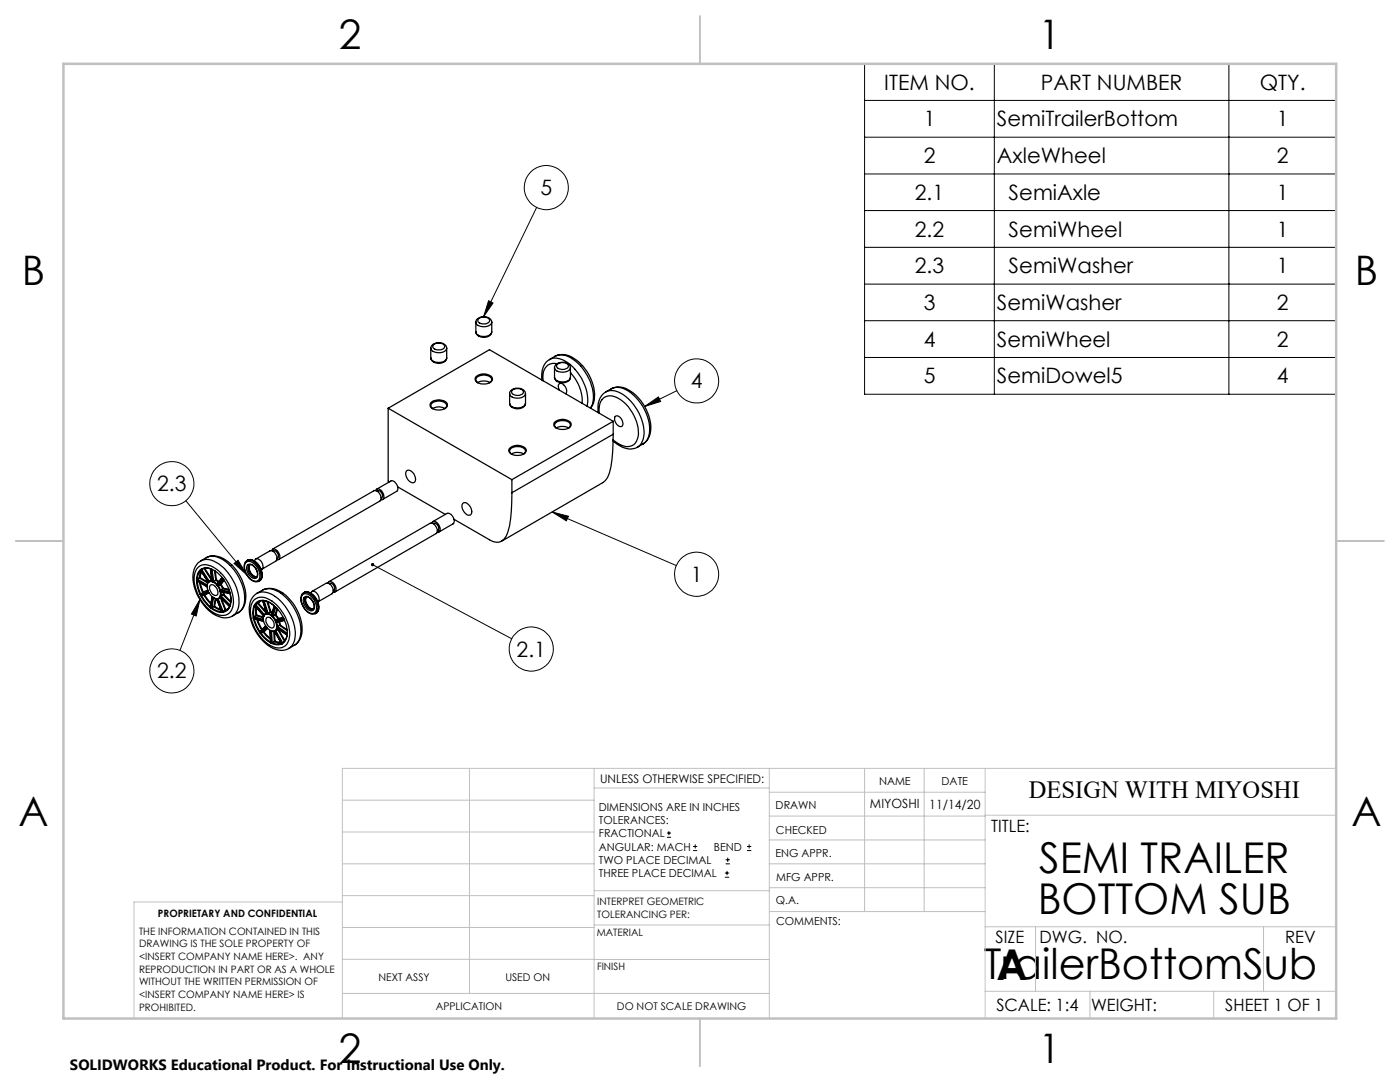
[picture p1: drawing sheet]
<svg xmlns="http://www.w3.org/2000/svg" width="279mm" height="216mm" viewBox="0 0 279 216" stroke-linecap="round" stroke-linejoin="round" font-family="sans-serif">
<g fill="none" stroke="#000" stroke-width=".2">
<path d="M172.5 12.7h94.2v66h-94.2zM198.4 12.7v66M245.3 12.7v66M172.5 20h94.2M172.5 27.4h94.2M172.5 34.7h94.2M107.1 41.4l-10.6 21.8M172.5 42h94.2M172.5 49.4h94.2M172.5 56.7h94.2M97.5 60l.9 .5-1.9 2.7zM135.1 78l-6.4 3.1"/>
<path d="M172.5 64h94.2M172.5 71.3h94.2M37.1 99.9l12.1 14.8M128.7 81.1l2.7-1.9 .4 .9zM39.9 119.6l-.7 3.3-1-.4zM39.9 119.6l-4 10.2M46.7 112.4l.8-.6 1.7 2.9zM74.4 112.7l27.7 14.8M110.2 102.2l3.3 .8-.5 .9zM110.2 102.2l24.8 10.7M133.1 167.1h.8M133.1 166.2h.8"/>
<path d="M133.5 165.8v.9M138.3 169.7h.8M138.3 168.9h.8M138.7 168.5v.8M144.7 175h.8M144.7 174.2h.8M144.8 172.4h.9M144.8 171.6h.9M145.1 173.8v.8M145.2 171.1v.9M149.1 169.7h.8M149.1 168.9h.8"/>
<path d="M149.5 168.5v.8"/>
<circle cx="109" cy="37.4" r="4.4"/>
<circle cx="139" cy="76" r="4.4"/>
<circle cx="34.3" cy="96.5" r="4.4"/>
<circle cx="139" cy="114.6" r="4.4"/>
<circle cx="34.3" cy="133.9" r="4.4"/>
<circle cx="106" cy="129.5" r="4.4"/>
</g>
<g fill="none" stroke="#c0c0c0" stroke-width=".2">
<path d="M68.3 159.7h50.3M93.7 153.3v44.9M118.6 153.3v49.9M118.6 157.2h34.9M153.5 153.3v49.9M153.5 158.1h43.1M172.5 153.3v28.6M184.4 153.3v28.6M196.6 153.3v49.9M266.7 153.3h-198.4v49.9M68.3 178.7h50.3M68.3 172.4h50.3"/>
<path d="M68.3 166h50.3M68.3 180h-41.6v23.2M118.6 177.7h35M153.5 167.6h43.1M153.5 162.8h43.1M153.5 172.4h43.1M153.5 177.1h43.1M196.6 162.7h70.1M68.3 198.2h85.2M68.3 191.4l85.2 .1M68.3 185.1h50.3M118.6 184.6h35"/>
<path d="M153.6 181.9h43M196.6 197.8h70.1M196.6 184.9h70.1M206.7 184.9v12.9M217.5 197.8v5.4M242.2 197.8v5.4M252.2 184.9v12.9"/>
</g>
<path d="M139.7 3.2v9.5M3.1 107.9h9.6M266.7 107.9h9.5M139.7 203.2v9.6" fill="none" stroke="#c0c0c0" stroke-width=".25"/>
<path d="M12.7 12.7h254v190.5h-254z" fill="none" stroke="#c0c0c0" stroke-width=".5"/>
<path d="M97.5 60l.9 .5-1.9 2.7zM128.7 81.1l2.7-1.9 .4 .9zM110.2 102.2l3.3 .8-.5 .9zM39.9 119.6l-.7 3.3-1-.4zM46.7 112.4l.8-.6 1.7 2.9zM74 112.5a.35 .35 0 0 0 .3 .6 .35 .35 0 0 0 .4-.5 .35 .35 0 0 0-.6-.2l.3 .3z" fill="#000"/>
<g fill="none" stroke="#000" stroke-width=".25">
<path d="M86 69.5a1.72 1.72 0 0 1 1.5-1.1 1.72 1.72 0 0 1 1.6 1v.1M86 71.4a1.7 1.7 0 0 0 2.7 .8l.3-.4 .1-.4M86 69.5a1.88 1.88 0 0 0 2.8 .5l.3-.5M86 71.4a1.79 1.79 0 0 0 2.5 .7l.5-.3 .1-.4M86 69.5v1.9M86.6 68.8a1.6 1.6 0 0 1 2.2 .3 1.38 1.38 0 0 1-2.4 .2zM89.1 69.5v1.9M95 64.3a1.74 1.74 0 0 1 2.8-.7l.3 .4v.3M95 66.2a1.71 1.71 0 0 0 2.9 .7l.2-.7M95 64.3a1.46 1.46 0 0 0 1.8 .9l.7-.2a.86 .86 0 0 0 .6-.7v1.9a1.63 1.63 0 0 1-2 .9l-.4-.1a.94 .94 0 0 1-.7-.8M95 64.3v1.9M95.1 75.1a2.21 2.21 0 0 1 3.2 .4 1.51 1.51 0 0 1-2 1.1 1.15 1.15 0 0 1-1.4-1.3z"/>
<path d="M95.3 76.3a2.48 2.48 0 0 1 2.5 0M95.4 76.4a.78 .78 0 0 1-.4-1 .78 .78 0 0 1 .9-.5 1.77 1.77 0 0 1 2.2 .8l-.1 .4-.3 .3M95.5 63.6a1.75 1.75 0 0 1 2.1 .1 .7 .7 0 0 1-.7 .9h-.9a.58 .58 0 0 1-.6-.4 .58 .58 0 0 1 .1-.6zM101.7 78.5a1.74 1.74 0 0 1 2.8-.7l.3 .4v.4M101.7 78.5a1.46 1.46 0 0 0 1.9 .9l.9-.3 .4-.5M101.7 78.5v2M102.3 77.8a1.75 1.75 0 0 1 2.1 .2 .93 .93 0 0 1-1.4 .9l-.3-.1a.58 .58 0 0 1-.5-.3 .58 .58 0 0 1 .1-.7zM104.9 78.5v2a1.63 1.63 0 0 1-2.1 .9l-.4-.1a.94 .94 0 0 1-.7-.8M109.6 71.8a3.7 3.7 0 0 1 5.3 .3 9.1 9.1 0 0 1 3.4 8.5l-.5 .8M109.7 71.8a3.9 3.9 0 0 0-1.5 4M109.7 71.8a3.3 3.3 0 0 1 3.5 .5 9.7 9.7 0 0 1 4 8.4v.4M110.7 75.3a1.7 1.7 0 0 0 2.6 .8l.4-.4 .1-.4"/>
<path d="M110.7 75.3a1.79 1.79 0 0 0 2.5 .7l.5-.3 .1-.4M110.7 73.3v2M110.8 71.1a3.7 3.7 0 0 1 4.2 .7 9.2 9.2 0 0 1 3.6 8l-.3 1-.4 .7M111 72.7a1.93 1.93 0 0 1 2.8 .3 1.01 1.01 0 0 1-1.3 1.3 1.46 1.46 0 0 1-1.8-1zM111.1 72.8a1.54 1.54 0 0 1 2.4 .2 1.26 1.26 0 0 1-1.8 .6l-.3-.1a.49 .49 0 0 1-.3-.7zM111.1 72.6a2.28 2.28 0 0 0-2.8 2.7l.1 .7M111.6 77.9l-.1-.4a.65 .65 0 0 1 .2-1 .65 .65 0 0 1 .9 .4l.5 .9v.5l-.2 .3M113.8 74.3a8.2 8.2 0 0 1 2.3 6.2M113.8 73.3v2M120.9 78.2a3.8 3.8 0 0 0-1.5 4.1M120.9 78.2a3.2 3.2 0 0 1 3.4 .5 9.6 9.6 0 0 1 4.2 8.3l-.1 .6a2.73 2.73 0 0 1-1.2 1.6M122 77.6a3.6 3.6 0 0 1 3.9 .5 9.2 9.2 0 0 1 3.9 8l-.5 1.5-.9 .9"/>
<path d="M122 77.6a3.3 3.3 0 0 1 3.4 .4 9.7 9.7 0 0 1 4.2 8.4l-.1 .5a2.48 2.48 0 0 1-1.1 1.6M122 77.6l-1.1 .6M75 97.9v-.1a.71 .71 0 0 1 1.2 .2l.4 1.1a.51 .51 0 0 1-.6 .6M75.2 97.6l2.8-1.6a1.32 1.32 0 0 1 1.4 1.5l-.1 .5-2.9 1.7M75.2 98a.83 .83 0 0 1 1 .4 .83 .83 0 0 1-.1 1M77.5 81.5l24.7 14.2M77.5 81.5l20.2-11.7 24.7 14.3M77.5 81.5v14.5l.2 .2M79.4 97.2l9.5 5.5M81.1 94a.88 .88 0 0 1 1.3 .4l.5 .9a.7 .7 0 0 1-.2 1 .7 .7 0 0 1-1-.3l-.5-.5-.2-.7zM86.1 80.3a2.45 2.45 0 0 1 3.1 .2 .87 .87 0 0 1-.7 1.2 2.13 2.13 0 0 1-2.7-.8zM86.3 81.5a2.32 2.32 0 0 1 2.5 0"/>
<path d="M86.4 81.6a.78 .78 0 0 1-.4-1 .78 .78 0 0 1 .9-.5 1.75 1.75 0 0 1 2.2 .8l-.1 .4-.3 .3M101.6 89.5a2.2 2.2 0 0 1 3.4 .3 1.51 1.51 0 0 1-1.9 1.1l-.8-.2-.5-.3a.62 .62 0 0 1-.2-.9zM101.7 80.5a1.71 1.71 0 0 0 2.9 .6l.2-.6M102 89.4a2.06 2.06 0 0 1 2.9 .6l-.4 .6a2.51 2.51 0 0 0-2.4 0l-.2-.1a.66 .66 0 0 1 .1-1.1zM102.2 98.3l-.1 1.8a19.6 19.6 0 0 1-1.1 6.9 2.11 2.11 0 0 1-3.3 .7l-7.1-4.1M102.2 95.7v2.6M110.6 84.3a2.19 2.19 0 0 1 3.4 .3 1.49 1.49 0 0 1-1.9 1.1l-1.1-.3a.77 .77 0 0 1-.4-1.1zM111 85.4a2.54 2.54 0 0 1 2.5 0M111.1 85.4a.7 .7 0 0 1-.4-.7 .7 .7 0 0 1 .6-.6 2.18 2.18 0 0 1 2.5 .5 .7 .7 0 0 1-.3 .8M119.6 82.4a2.86 2.86 0 0 1 1.6-3.3 4.5 4.5 0 0 1 4.2 2 7.6 7.6 0 0 1 1.8 6.5 2.29 2.29 0 0 1-3.7 1l-1.2-.9M122.3 88a4.3 4.3 0 0 0 4.9 1.2M122.4 86.6l-.1 1.8a19.6 19.6 0 0 1-1.1 6.9l-.9 1-20.2 11.7"/>
<path d="M122.4 84.1l-20.2 11.6M122.4 86.6l-20.2 11.7M122.4 84.1v2.5M122.8 83.1a1.09 1.09 0 0 1 1.4 1 .61 .61 0 0 1 0 .9 .61 .61 0 0 1-.9-.1l-.6-1.1zM127.2 89.2h.1M128.4 88.5l-1.2 .7M39.2 115.8l2.1 1.3 .3 .9-1.6 .7M39.2 115.8l.1 1 .7 1.9M39.2 115.8l2.1 1.3M39.2 115.7l2.1 1.2M39.3 113.5a2.39 2.39 0 0 1 3.3-.3 8.3 8.3 0 0 1 3.9 7.6 2.18 2.18 0 0 1-3.2 1.8 8.2 8.2 0 0 1-4.5-7.8zM39.4 115.6l-.2 .1"/>
<path d="M39.4 115.9a6.3 6.3 0 0 0 .6 2.6M39.4 115.6l1.9 1.1M39.8 115.3l-.4 .3M39.8 115.3l1.7 1M39.8 116.2l.7 2.1M39.9 115.3h-.1M39.9 115.3l1.6 .9M40 113.7a2.56 2.56 0 0 0-.8 2M40 113.7l1.6 2.5M40 116.3l.6 1.8M40 113.8a2.75 2.75 0 0 0-.6 1.8M40 118.5v.2"/>
<path d="M40 111.9a3.8 3.8 0 0 1 5.4 .5 9 9 0 0 1 3.2 8.5 2.37 2.37 0 0 1-1.1 1.4M40.1 111.9a3.9 3.9 0 0 0-1.5 4.5 9.5 9.5 0 0 0 4.6 6.4 3.3 3.3 0 0 0 3.2 .1M40.1 118.9l1.6-.7 .7 .9-.4 2.1M40.1 118.9l.6 1 1.3 1.3M40.1 113.6h.2M40.1 118.9h.1M40.1 111.9a3.3 3.3 0 0 1 3.6 .7 9.6 9.6 0 0 1 3.9 8.4 2.8 2.8 0 0 1-1.2 1.9M40.1 113.6l1.6 2.5M40.1 114l-.2 .5-.1 .8M40.2 118.9l.8 1.2 1 1M40.2 114.1l-.3 1.2M40.3 113.6l1.5 2.4"/>
<path d="M40.5 113.5l-.2 .1M40.5 118.3l-.5 .2M40.6 118.1l-.1 .2M40.7 118.7l1.4 1.8M40.7 113.4l1.5 2.3M40.8 118.6l1.3 1.7M40.8 118.6h.1M40.9 113.4l1.4 2.2M40.9 113.4h.1M41.2 111.3a4.2 4.2 0 0 1 4.8 1.2 9 9 0 0 1 3 7.6 3.1 3.1 0 0 1-1.5 2.2M41.3 116.7v.2M41.5 117.8l-.9 .3"/>
<path d="M41.5 117.9l-1 .4M41.6 116.2l-.3 .5M41.6 116.2h.1M41.6 117.9l-1.6 .6M41.6 116.2l-.3 .7M41.7 118.3l-1.5 .6M41.7 118.3l-.9 .3M41.8 116l-.1 .1M41.9 116.8l.2-.1a1.46 1.46 0 0 1 1.2 2 1.37 1.37 0 0 1-1.4-1.9zM42 113.5a1.99 1.99 0 0 0-1.9 .1M42 113.5l.4 2.6M42 113.5a2.24 2.24 0 0 0-1.7 .1"/>
<path d="M42.2 115.7l-.4 .3M42.3 115.6l-.1 .1M42.3 115.6h.1M42.3 115.7h-.1M42.3 113.6l.4 2.4M42.3 115.9l-.5 .1M42.3 119.1l-.3 2.1M42.4 116.1h-.7M42.5 119.2l.8 .3M42.5 116.1l.8 .6M42.5 116.1l-.3-2.6a5.6 5.6 0 0 1 2.1 1.8l-1 1.4M42.5 119.2l.1 .1"/>
<path d="M42.5 119.2l-.4 2.2M42.6 119.3l.7 .2M42.6 119.3l-.3 2M42.7 116l-.2 .1M42.7 116l.6 .6M42.8 113.8l.3 2M43 113.9l.2 1.8M43 119.5l-.3 1.5M43.1 115.8l.5 .4M43.1 115.8l-.4 .2M43.1 119.5l-.3 1.5M43.2 115.7l.5 .4"/>
<path d="M43.2 115.7l-.1 .1M43.3 119.5l1 2.7M43.3 119.5h.1M43.4 116.9l.5 1M43.4 116.9l1.1-1.5a8.2 8.2 0 0 1 1.4 2.8l-2-.3M43.4 116.9h.2M43.4 119.5h.1M43.4 119.5l1 2.7M43.5 119.5l1 2.5M43.6 116.9l.4 .9M43.9 119.1l-.5 .4M43.9 119.1h.1"/>
<path d="M43.9 119.1l2 1.9M43.9 119l2 1.9M44 118l-.1 1M44 118l1.9 .4M44 119.2l-.5 .3M44 117.8l-.1 .1M44 116.6h.1M44 116.6l.4 .9M44 116.6l-.4 .3M44 117.8l1.8 .2M44 119.3l.9 2.5M44 119.2l-.3 .2"/>
<path d="M44.1 118.9l-.2 .1M44.1 118.1v.8M44.1 118.9l1.8 1.9M44.1 116.6l.4 .8M44.2 119.4l.8 2.2M44.3 115.2l-1 1.5M44.4 117.5l-.4 .3M44.4 117.5l1.3 .2M44.5 117.4l-.1 .1M44.5 118.7l-.4 .2M44.5 117.4l1.2 .2M44.5 118.7l1.5 1.5"/>
<path d="M44.6 118.2l-.1 .5M44.6 115.5l-1 1.4M44.7 118.6l-.2 .1M44.7 115.7l-.7 .9M44.7 118.6l1.3 1.4M44.7 118.2v.4M44.7 115.8l-.6 .8M45.9 118.4a4.9 4.9 0 0 1 0 2.5M45.9 118.4a4.3 4.3 0 0 1 0 2.5M49 112.3a1.48 1.48 0 0 1 2.2 .8 2.25 2.25 0 0 1 .3 2.7 1.67 1.67 0 0 1-2.2-1l-.5-1.2a1.38 1.38 0 0 1 .2-1.3zM49.3 111.9l.2-.1a3 3 0 0 1 2.6 3.1l-.1 .6-.4 .5 .2-.1M49.4 112.8l.1-.2a1.58 1.58 0 0 1 1.8 1.4l.1 .4a.77 .77 0 0 1-.3 1 .77 .77 0 0 1-1-.2 2.2 2.2 0 0 1-.7-2.4z"/>
<path d="M49.4 111.8a1.99 1.99 0 0 1 2.5 1.3 2.02 2.02 0 0 1-.2 2.8 1.93 1.93 0 0 1-2.5-1.2 1.99 1.99 0 0 1 .1-2.8M49.4 111.8a2.09 2.09 0 0 1 2.4 1.3 2.16 2.16 0 0 1 0 2.8M49.4 111.8l-.1 .1M49.8 112.7a1.83 1.83 0 0 0 1.5 2.3 1.59 1.59 0 0 1-1.4-2.4zM50.8 119.6a2.83 2.83 0 0 1 3.5 .3 8.4 8.4 0 0 1 3.4 7.3 2.28 2.28 0 0 1-1.3 2 2.28 2.28 0 0 1-2.4-.4 8.3 8.3 0 0 1-4-7.6 2.64 2.64 0 0 1 .8-1.6zM50.8 111.9a.55 .55 0 0 1 .4-.4 .55 .55 0 0 1 .6 .2 1.33 1.33 0 0 1 .4 1.9h-.1M51.2 115.1a1.72 1.72 0 0 0-1.2-2.4h-.2a1.61 1.61 0 0 0 .9 2.4h.5M51.3 118.4a3.6 3.6 0 0 0-1.5 3.9 9 9 0 0 0 5.2 7.3 3 3 0 0 0 2.6-.2M51.8 119.9l-.4 .5M51.8 115.9h.1M52.1 119.9l-.5 .5M52.4 117.8a4.5 4.5 0 0 1 5.1 1.4 8.6 8.6 0 0 1 2.6 7.8l-.4 .9-1 .9"/>
<path d="M52.4 117.8l-1.1 .6a3.8 3.8 0 0 1 4.2 1 9.6 9.6 0 0 1 3.3 8.1 2.88 2.88 0 0 1-1.2 1.9M52.4 117.8a3.4 3.4 0 0 1 3.7 .6 9.6 9.6 0 0 1 3.9 8.4 2.75 2.75 0 0 1-1.3 2M52.4 119.8a1.6 1.6 0 0 0-1.6 .9M52.4 119.8a1.68 1.68 0 0 0-1.4 .8M52.4 119.8l.9 2.7M52.6 119.8a3.7 3.7 0 0 1 2.2 1.1M52.6 119.8l.1 .1M52.6 119.8l.8 2.7M52.7 119.9l1 .3 1.1 .7M52.7 119.9l.8 2.5M53.9 109.9l-2.9 1.6M53.9 109.9a1.4 1.4 0 0 1 1.1 2.1l-2.8 1.6"/>
<path d="M53.9 109.9h.1M54.2 109.9a.53 .53 0 0 1 .5-.4 .53 .53 0 0 1 .5 .3 1.24 1.24 0 0 1 .4 1.9M54.4 109.6l20.2-11.7a1.36 1.36 0 0 1 1.2 2.1l-20.2 11.7M54.5 110a.82 .82 0 0 1 .9 .4 .82 .82 0 0 1-.1 1M55.6 111.7h-.4M60.5 118.6a1.98 1.98 0 0 1 2.4 1.6l.2 .8a1.07 1.07 0 0 1-.4 1.4 1.07 1.07 0 0 1-1.5-.5 2.49 2.49 0 0 1-.7-3.3zM60.6 118.3a1.87 1.87 0 0 0-.2 2.6 2.08 2.08 0 0 0 2.6 1.5M60.6 118.3a2.01 2.01 0 0 1 2.3 1.2 2.18 2.18 0 0 1 .1 2.9M60.6 119.2a.89 .89 0 0 1 1.5 .3 1.75 1.75 0 0 1 .3 2.3 1.63 1.63 0 0 1-1.8-1.4l-.1-.6zM60.8 118.2a2.54 2.54 0 0 1 2.7 2l.1 1.4-.4 .7M60.8 118.2a2.26 2.26 0 0 1 2.5 1.6l.3 1.3-.1 .7-.3 .5M60.8 118.2l-.2 .1"/>
<path d="M61.1 119.2a1.38 1.38 0 0 1 1.5 1.2l.1 .4a.65 .65 0 0 1-.3 .8 .65 .65 0 0 1-.9-.3 1.56 1.56 0 0 1-.4-2.1zM61.1 119.2a1.82 1.82 0 0 0 1.3 2.3h.2M61.1 119.2a1.91 1.91 0 0 0 1.4 2.3M62.3 118l2.8-1.6a1.41 1.41 0 0 1 1.2 2.1l-2.8 1.6a1.42 1.42 0 0 0-1.1-2.1l-.3 .4M65.4 116.3l.1-.1a1.02 1.02 0 0 1 1.5 .9l.1 .6a.5 .5 0 0 1-.6 .5M65.7 116.1l20.1-11.7a1.11 1.11 0 0 1 1.4 1l.1 .6-.3 .5-20.2 11.6M65.7 116.5a.82 .82 0 0 1 .9 .4 .82 .82 0 0 1-.1 1M86.2 104.4l.1-.2a.69 .69 0 0 1 1.1 .3l.4 1.2a.5 .5 0 0 1-.6 .5M86.4 104.1l2.8-1.7a1.39 1.39 0 0 1 1.2 2.1l-2.8 1.7M86.5 104.5a.84 .84 0 0 1 .9 .3 .84 .84 0 0 1 0 1l-.1 .1M92.3 100.5a.83 .83 0 0 1 1.4 .4l.4 .9a.69 .69 0 0 1-.2 1 .69 .69 0 0 1-1-.3l-.6-.9-.1-.6zM42.1 121.4a3.8 3.8 0 0 0 2.2 .8"/>
<path d="M42.3 121.3l-.2 .1M42.3 121.3a3.1 3.1 0 0 0 1.9 .8M42.7 121l1.4 .7M42.7 121l-.4 .3M42.8 121h-.1M42.8 121l1.3 .6M44.5 122l-.1 .2M44.9 121.8l-.4 .2M45 121.6l-.1 .2M45.3 121.7l-.4 .1M45.5 121.5l-.5 .1M45.8 121a1.62 1.62 0 0 1-1.3 1"/>
<path d="M45.8 121h.1M45.9 121a1.72 1.72 0 0 1-1.5 1.2M47.5 122.3l-1.1 .6M50.6 123.4l2 .5 .5 1.1-1.3 1.2M50.6 123.4l.4 1.4 .8 1.4M50.6 123.4l2 .6M50.6 123.2l2 .6M50.7 123.1l-.1 .1M50.7 123.1l1.9 .5M50.7 123.4l.5 1.3 .7 1.3M50.8 120.8a4.1 4.1 0 0 0-.2 2.4M50.8 120.8h.1"/>
<path d="M50.8 120.8l1.9 2.1M50.8 120.7l1.9 2.1M50.9 120.9a3.9 3.9 0 0 0-.2 2.2M51 120.6l-.2 .1M51 120.6l1.8 2.1M51.1 122.8l-.4 .3M51.1 122.8l1.4 .5M51.1 121.2v1.6M51.2 122.7l-.1 .1M51.2 121.3v1.4M51.2 122.7l1.4 .4M51.3 123.6l.9 2.1"/>
<path d="M51.4 123.6l.9 2M51.4 120.4l-.4 .2M51.4 120.4l1.8 2M51.6 120.4h-.2M51.6 120.4l1.6 1.8M51.9 126l-.1 .2M51.9 126.4l1.3 1.3 .8 .6M51.9 126.4h.2M52.1 126.4l.9 1 1 .7M52.5 126.1h.2M52.5 126.1l1.5 1.5M52.5 126.1l-.4 .3"/>
<path d="M52.7 122.9l-.1 .9M52.7 126.1l1.3 1.3M52.8 122.7l-.1 .1M53 124.9l-1.1 1.1M53.2 123.3l.1-.1a1.42 1.42 0 0 1 1.2 2 1.37 1.37 0 0 1-1.3-1.9zM53.2 122.3l-.2 .2M53.2 122.4l.1 .1M53.2 122.4l-.4 .3M53.2 125.2l-1.1 1.2M53.3 122.5l-.6 .3M53.3 120l.6 2.2M53.3 125.3l-.8 .8"/>
<path d="M53.4 122.5l.8 .4M53.4 125.4l-.7 .7M53.4 120.1l.6 1.9M53.5 122.4l-.1 .1M53.5 122.4l.7 .3M53.9 125.8l.1 2.5M53.9 125.8l-.7-.7-1.3 1.3M53.9 122.2l.4 .1M53.9 122.2l-.4 .2M54 125.8l.8 .1M54 122l.4 .2M54 122l-.1 .2"/>
<path d="M54 125.8l.2 .1M54 125.8l.2 2.6M54.2 128.4a2.43 2.43 0 0 0 2 .1M54.2 125.9l.6 .1 .1 1.9M54.2 125.9l.1 2.4M54.3 123l.7 .9M54.3 123l.6-2a6.7 6.7 0 0 1 1.8 2.6l-1.7 .3M54.3 128.3l-.1 .1M54.3 128.3a2.55 2.55 0 0 0 1.9 .1M54.5 123h-.2M54.5 123l.5 .8M54.6 126l.2 2"/>
<path d="M54.7 120.9l-.5 2M54.8 125.9l1.4 2.5M54.8 128l.7 .3h.6M54.8 125.9l1.4 2.6M54.8 120.9l-.6 2M54.8 128l-.5 .3M54.9 125.8l.1 .1M54.9 125.8l1.4 2.6M54.9 122.7l.6 .8M54.9 127.9l-.1 .1M54.9 127.9l1.1 .3M54.9 122.7l-.4 .3"/>
<path d="M55 121.1l-.5 1.9M55 124.1l.2 1M55 124.1l1.8-.3a6.3 6.3 0 0 1 .5 2.7l-2.1-1.4M55 123.8v.1M55 125.9l1.4 2.4M55.1 122.7l.4 .7M55.1 122.7h-.2M55.2 125.2l-.3 .6M55.2 125.2l2.1 1.5M55.2 124.1l.2 .9M55.3 121.4l-.4 1.3M55.3 125.3l-.3 .6"/>
<path d="M55.4 125l-.2 .1M55.4 125l1.9 1.4M55.4 121.5l-.3 1.2M55.5 125.6h.1M55.5 123.5l-.5 .3M55.5 125.6l-.5 .3M55.5 125.6l1.3 2.4M55.5 123.4v.1M55.6 125.5l-.1 .1M55.6 125.6l1.3 2.2M55.7 124l.1 .8M55.7 125.6h-.1"/>
<path d="M55.8 124.8l-.4 .2M55.8 124.8l1.5 1M55.8 124l.1 .7M55.9 124.7l-.1 .1M55.9 124.7l1.4 1M56.2 128.4v.1M56.4 128.3l-.1 .1M56.5 123.2l-1 .2M56.6 123.3l-1.1 .2M56.7 123.4l-1.7 .4M56.8 123.8l-1.8 .3M57.3 126.7a2.35 2.35 0 0 1-1 1.7"/>
<path d="M57.3 126.7a2.31 2.31 0 0 1-.9 1.6M58.7 128.8l-1.1 .6M63.2 122.3l-.2 .1"/>
</g>
<g font-size="8.5">
<text x="207.4" y="174.2">SEMI TRAILER</text>
<text x="207.1" y="182.3">BOTTOM SUB</text>
<text x="196.3" y="195.4">TrailerBottomSub</text>
<text x="198.9" y="195.5">A</text>
</g>
<g font-size="8.1">
<text x="67.6" y="9.7">2</text>
<text x="207.3" y="9.7">1</text>
<text x="4.4" y="57">B</text>
<text x="270.4" y="57">B</text>
<text x="3.7" y="164.9">A</text>
<text x="269.7" y="164.9">A</text>
<text x="67.6" y="212.2">2</text>
<text x="207.3" y="212.2">1</text>
</g>
<text font-size="4.9" x="205.3" y="159.3">DESIGN WITH MIYOSHI</text>
<g font-size="4.2">
<text x="176.5" y="17.9">ITEM NO.</text>
<text x="207.7" y="17.9">PART NUMBER</text>
<text x="251.4" y="17.9">QTY.</text>
<text x="184.3" y="25.2">1</text>
<text x="199" y="25.2">SemiTrailerBottom</text>
<text x="254.8" y="25.2">1</text>
<text x="184.3" y="32.5">2</text>
<text x="199" y="32.5">AxleWheel</text>
<text x="254.8" y="32.5">2</text>
<text x="107.9" y="38.9">5</text>
<text x="182.6" y="39.9">2.1</text>
<text x="201.3" y="39.9">SemiAxle</text>
<text x="254.8" y="39.9">1</text>
<text x="182.6" y="47.2">2.2</text>
<text x="201.3" y="47.2">SemiWheel</text>
<text x="254.8" y="47.2">1</text>
<text x="182.6" y="54.5">2.3</text>
<text x="201.3" y="54.5">SemiWasher</text>
<text x="254.8" y="54.5">1</text>
<text x="184.3" y="61.9">3</text>
<text x="199" y="61.9">SemiWasher</text>
<text x="254.8" y="61.9">2</text>
<text x="184.3" y="69.2">4</text>
<text x="199" y="69.2">SemiWheel</text>
<text x="254.8" y="69.2">2</text>
<text x="137.9" y="77.5">4</text>
<text x="184.3" y="76.5">5</text>
<text x="199" y="76.5">SemiDowel5</text>
<text x="254.8" y="76.5">4</text>
<text x="31.4" y="98">2.3</text>
<text x="137.9" y="116.1">1</text>
<text x="103.1" y="131">2.1</text>
<text x="31.4" y="135.4">2.2</text>
</g>
<g font-size="3.4">
<text x="197.8" y="166">TITLE:</text>
<text x="198.7" y="188.1">SIZE</text>
<text x="207.5" y="188.1">DWG. NO.</text>
<text x="256.5" y="188.2">REV</text>
<text x="198.8" y="201.7">SCALE: 1:4</text>
<text x="217.7" y="201.8">WEIGHT:</text>
<text x="244.5" y="201.7">SHEET 1 OF 1</text>
</g>
<text font-size="3" x="14" y="213.5">SOLIDWORKS Educational Product. For Instructional Use Only.</text>
<g font-size="2.5">
<text x="173.6" y="161.3">MIYOSHI</text>
<text x="185.5" y="161.4">11/14/20</text>
</g>
<text font-size="2.4" x="119.8" y="156.2">UNLESS OTHERWISE SPECIFIED:</text>
<g font-size="2.2">
<text x="119.5" y="161.8">DIMENSIONS ARE IN INCHES</text>
<text x="154.8" y="161.4">DRAWN</text>
<text x="175.4" y="156.6">NAME</text>
<text x="187.9" y="156.7">DATE</text>
<text x="119.5" y="164.4">TOLERANCES:</text>
<text x="119.5" y="167.1">FRACTIONAL</text>
<text x="154.9" y="166.3">CHECKED</text>
<text x="119.5" y="169.7">ANGULAR: MACH</text>
<text x="119.5" y="172.4">TWO PLACE DECIMAL</text>
<text x="142.5" y="169.7">BEND</text>
<text x="154.8" y="171">ENG APPR.</text>
<text x="119.5" y="175">THREE PLACE DECIMAL</text>
<text x="154.9" y="175.7">MFG APPR.</text>
<text x="154.9" y="180.4">Q.A.</text>
<text x="154.9" y="184.6">COMMENTS:</text>
</g>
<g font-size="2.1">
<text x="75.5" y="195.7">NEXT ASSY</text>
<text x="100.9" y="195.7">USED ON</text>
<text x="86.9" y="201.5">APPLICATION</text>
<text x="123.1" y="201.6">DO NOT SCALE DRAWING</text>
</g>
<g font-size="2">
<text x="31.5" y="182.9">PROPRIETARY AND CONFIDENTIAL</text>
<text x="119.2" y="180.6">INTERPRET GEOMETRIC</text>
<text x="119.2" y="183.1">TOLERANCING PER:</text>
<text x="27.8" y="186.5">THE INFORMATION CONTAINED IN THIS</text>
<text x="27.8" y="189">DRAWING IS THE SOLE PROPERTY OF</text>
<text x="27.8" y="191.6">&lt;INSERT COMPANY NAME HERE&gt;. ANY</text>
<text x="119.1" y="186.7">MATERIAL</text>
<text x="27.8" y="194.1">REPRODUCTION IN PART OR AS A WHOLE</text>
<text x="27.8" y="196.6">WITHOUT THE WRITTEN PERMISSION OF</text>
<text x="119.1" y="193.5">FINISH</text>
<text x="27.8" y="199.1">&lt;INSERT COMPANY NAME HERE&gt; IS</text>
<text x="27.8" y="201.7">PROHIBITED.</text>
</g>
</svg>
